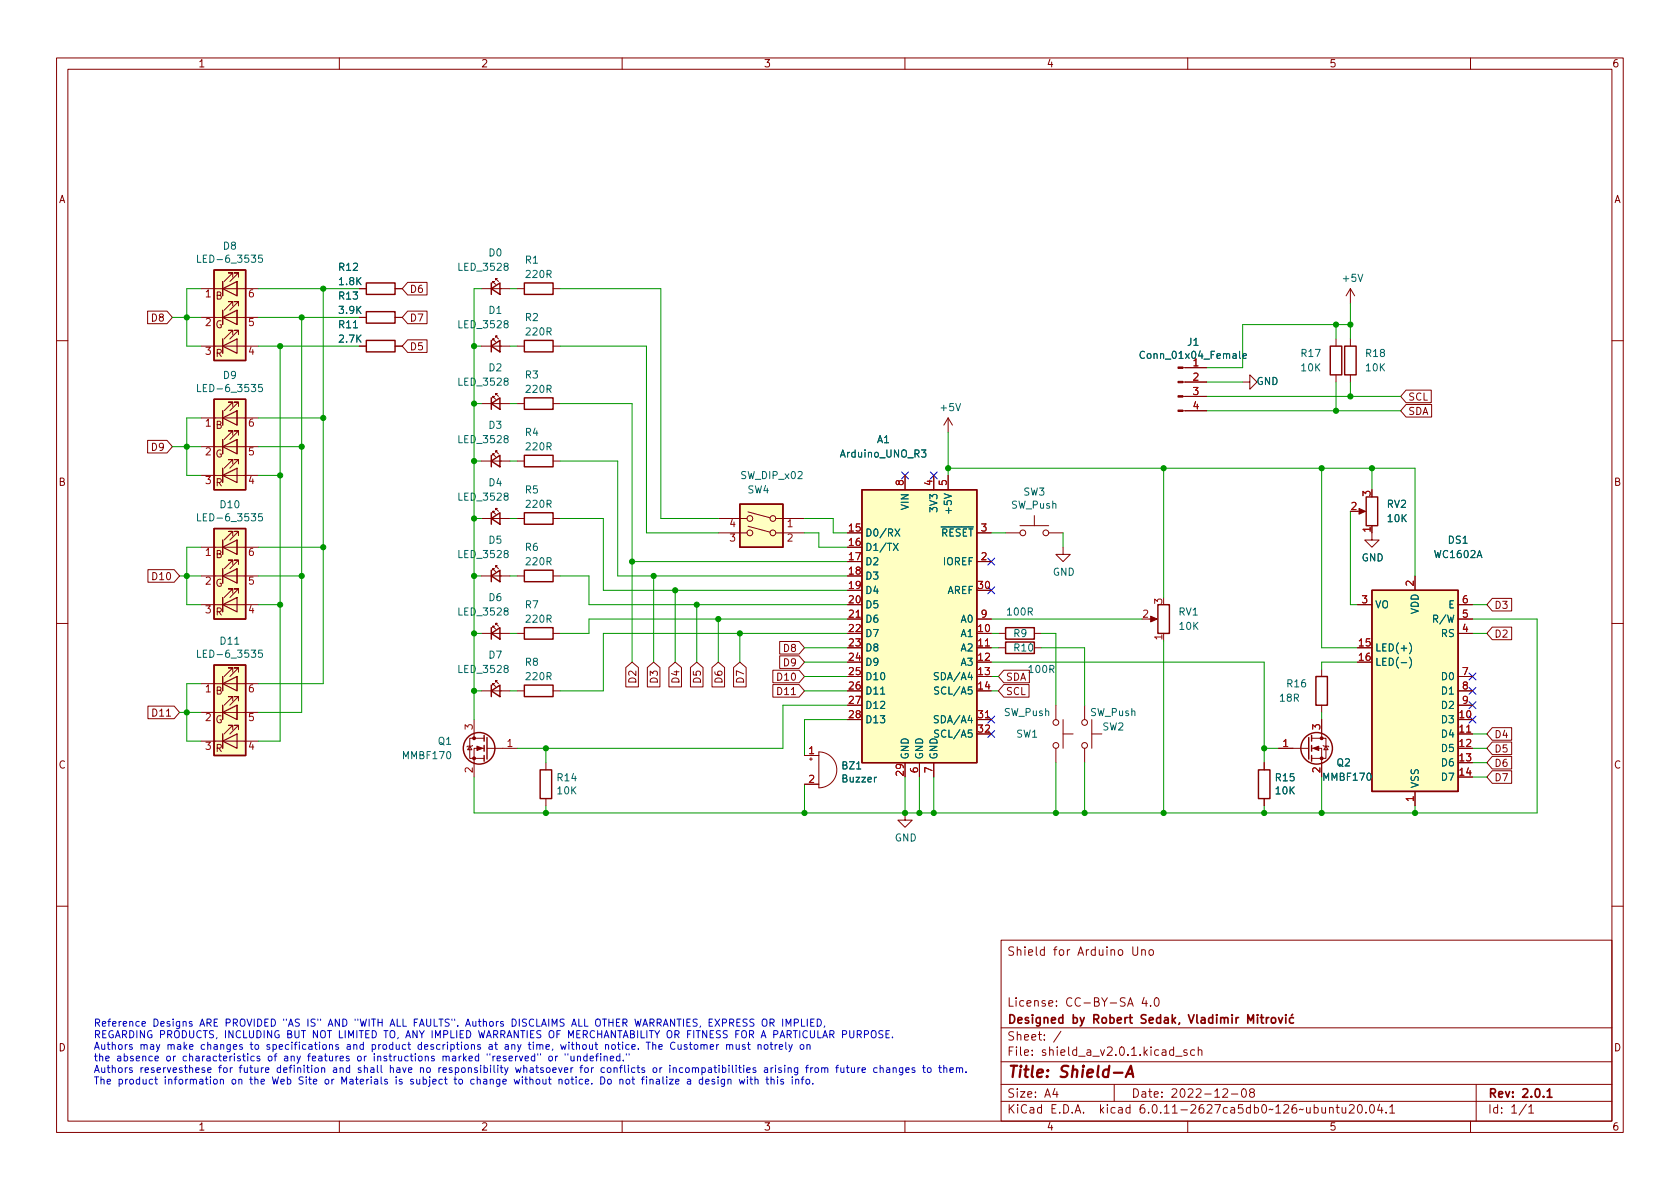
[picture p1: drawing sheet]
<svg xmlns="http://www.w3.org/2000/svg" width="297mm" height="210mm" viewBox="0 0 297 210" stroke-linecap="round" stroke-linejoin="round" font-family="sans-serif">
<g fill="none" stroke="#840000" stroke-width=".18">
<path d="M10 10.2h277v190.1h-277zM12 12.2h273v186.1h-273zM60 10.2v2M110 10.2v2M160 10.2v2M210 10.2v2M260 10.2v2M26.1 55h3.4l1 1.1-1 1.1h-3.4zM35.6 51h10.1M35.6 56.1h10.1M39.4 54.9v2.5M39.4 49.8v2.5"/>
<path d="M39.4 59.9v2.6M41.1 59.2v-.8h-.7h.7l-1.5 1.5M41.1 54.1v-.8h-.7h.7l-1.5 1.6M41.1 49v-.7h-.7h.7l-1.5 1.5M41.9 54.9v2.5zM41.9 54.9h.1M41.9 49.8v2.5zM41.9 49.8h.1M42.2 59.2v-.8h-.8h.8l-1.6 1.5M42.2 54.1v-.8h-.8h.8l-1.6 1.6M42.2 49v-.7h-.8h.8l-1.6 1.5M63.5 51h1.3"/>
<path d="M63.5 56.1h1.3M69.8 51h1.3M69.8 56.1h1.3M72.1 49.9h3.4v2.3h-3.4l-1-1.2zM72.1 55h3.4v2.2h-3.4l-1-1.1zM85.1 51h5.1M87.1 50v-.2h.3h-.3l.5 .5M87.6 49.5v-.2h.3h-.3l.5 .5M87.6 59.7v-.3h.3h-.3l.5 .5M91.4 51h1.3M97.8 51h1.3M236.2 59.9v1.3"/>
<path d="M238.8 51l-.8 1.3M238.8 51v2.6M238.8 59.9v1.3M238.8 51l.7 1.3M10 60.2h2M26.1 77.9h3.4l1 1.1-1 1.1h-3.4zM35.6 61.2h10.1M35.6 79h10.1M35.6 73.9h10.1M39.4 77.7v2.6M39.4 72.6v2.6M41.1 77v-.8h-.7h.7l-1.5 1.5"/>
<path d="M41.1 71.9v-.8h-.7h.7l-1.5 1.5M41.9 77.7v2.6zM41.9 77.7h.1M41.9 72.6v2.6zM41.9 72.6h.1M42.2 77v-.8h-.8h.8l-1.6 1.5M42.2 71.9v-.8h-.8h.8l-1.6 1.5M63.5 61.2h1.3M69.8 61.2h1.3M72.1 60.1h3.4v2.2h-3.4l-1-1.1zM85.1 61.2h5.1M85.1 71.4h5.1"/>
<path d="M87.1 60.2v-.3h.3h-.3l.5 .5M87.1 70.4v-.3h.3h-.3l.5 .5M87.6 69.8v-.2h.3h-.3l.5 .5M91.4 61.2h1.3M91.4 71.4h1.3M97.8 61.2h1.3M97.8 71.4h1.3M167.6 73.9l-.7 1.3M167.6 73.9v2.5M167.6 73.9l.8 1.3M209.1 72.6h4.3M209.1 70.1h4.3"/>
<path d="M209.1 67.6h4.3M209.1 65h4.3M219.7 67.6h1.3v-1.3l1.2 1.3-1.2 1.2v-1.2M236.2 66.3v1.3M238.8 66.3v1.3M248.6 69h4.5v2.2h-4.5l-1-1.1zM248.6 71.5h4.5v2.2h-4.5l-1-1.1zM285 60.2h2M35.6 84.1h10.1M35.6 96.8h10.1M39.4 95.5v2.5M39.4 82.8v2.5"/>
<path d="M41.1 82v-.7h-.7h.7l-1.5 1.5M41.1 99.8v-.7h-.7h.7l-1.5 1.5M41.1 94.7v-.7h-.7h.7l-1.5 1.5M41.9 95.5v2.5zM41.9 95.5h.1M42.2 82v-.7h-.8h.8l-1.6 1.5M42.2 99.8v-.7h-.8h.8l-1.6 1.5M42.2 94.7v-.7h-.8h.8l-1.6 1.5M85.1 81.5h5.1M85.1 91.7h5.1M87.1 80.5v-.2h.3h-.3l.5 .5M87.1 90.7v-.3h.3h-.3l.5 .5"/>
<path d="M87.6 80v-.2h.3h-.3l.5 .5M87.6 90.2v-.3h.3h-.3l.5 .5M91.4 81.5h1.3M91.4 91.7h1.3M97.8 81.5h1.3M97.8 91.7h1.3M127 94.2h5.1M127 91.7h5.1M132.3 93.1l3.8 1M132.3 90.5l3.8 1.1M137.2 94.2h5M137.2 91.7h5"/>
<path d="M149.9 94.2h2.5M149.9 96.8h2.5M149.9 99.3h2.5M160 84.1v2.5M165.1 84.1v2.5M167.6 84.1v2.5M172.7 94.2h2.6M172.7 99.3h2.6M177.8 94.2h2.5M180.3 93h5.1M182.9 91.2v1.8M185.4 94.2h2.6"/>
<path d="M188 96.8v1.2h1.2l-1.2 1.3-1.3-1.3h1.3M240 90.4h1M242.6 93v2.5h1.2l-1.2 1.3-1.3-1.3h1.3M10 110.2h2M26.2 100.7h4.6l.9 1.1-.9 1.2h-4.6zM35.6 101.8h10.1M35.6 106.9h10.1M39.4 100.6v2.5M39.4 119.6v2.6M39.4 105.7v2.5M41.1 104.9v-.8h-.7h.7l-1.5 1.6M41.1 118.9v-.8h-.7h.7l-1.5 1.5"/>
<path d="M41.9 100.6v2.5zM41.9 100.6h.1M41.9 119.6v2.6zM41.9 119.6h.1M42.2 104.9v-.8h-.8h.8l-1.6 1.6M42.2 118.9v-.8h-.8h.8l-1.6 1.5M85.1 101.8h5.1M85.1 112h5.1M87.1 100.8v-.2h.3h-.3l.5 .5M87.1 111v-.3h.3h-.3l.5 .5M87.6 100.3v-.2h.3h-.3l.5 .5M87.6 110.5v-.3h.3h-.3l.5 .5"/>
<path d="M91.4 101.8h1.3M91.4 112h1.3M97.8 101.8h1.3M97.8 112h1.3M110.6 118l1.2-.9 1.1 .9v3.5h-2.3zM114.5 118l1.1-.9 1.1 .9v3.5h-2.2zM118.3 118l1.1-.9 1.1 .9v3.5h-2.2zM122.1 118l1.1-.9 1.1 .9v3.5h-2.2zM125.9 118l1.1-.9 1.1 .9v3.5h-2.2zM129.7 118l1.1-.9 1.1 .9v3.5h-2.2zM136.6 118.5h4.7l.9 1.1-.9 1.1h-4.7zM137.9 116h3.4l.9 1.1-.9 1.1h-3.4z"/>
<path d="M137.9 113.4h3.4l.9 1.1-.9 1.2h-3.4zM149.9 101.8h2.5M149.9 112h2.5M149.9 106.9h2.5M149.9 114.5h2.5M149.9 117.1h2.5M149.9 119.6h2.5M149.9 104.4h2.5M149.9 109.5h2.5M172.7 112h2.6M172.7 114.5h2.6M172.7 117.1h2.6"/>
<path d="M172.7 119.6h2.6M172.7 104.4h2.6M172.7 109.5h2.6M176.5 112h1.3M176.5 114.5h1.3M177.5 118.5h4.5v2.2h-4.5l-1-1.1zM182.9 112h1.2M182.9 114.5h1.2M203.2 109.5h1M205.7 112v1.3M233.7 118.4v1.2M240 106.9h2.6"/>
<path d="M240 114.5h2.6M240 117.1h2.6M250.2 101.8v2.6M257.8 112h2.5M257.8 106.9h2.5M257.8 119.6h2.5M257.8 109.5h2.5M263.8 110.9h3.5v2.2h-3.5l-.9-1.1zM263.8 105.8h3.5v2.2h-3.5l-.9-1.1zM285 110.2h2M26.2 124.9h4.6l.9 1.1-.9 1.1h-4.6zM29.4 126.6h.8"/>
<path d="M35.6 131.1h10.1M35.6 126h10.1M35.6 120.9h10.1M39.4 124.7v2.5M39.4 129.8v2.5M41.1 129v-.7h-.7h.7l-1.5 1.5M41.1 123.9v-.7h-.7h.7l-1.5 1.5M41.9 124.7v2.5zM41.9 124.7h.1M42.2 129v-.7h-.8h.8l-1.6 1.5M42.2 123.9v-.7h-.8h.8l-1.6 1.5M83.1 131.9l.3 .7h-.7z"/>
<path d="M83.6 131.8l-.2 .1h-.7l-.2 .2M83.8 127.2v3.4M85.1 122.2h5.1M85.6 132.3h-1.8v5.1M85.6 130.6h-2.5v3.5h2.5M86.1 132.3h5.3M87.1 121.2v-.3h.3h-.3l.5 .5M87.6 120.6v-.2h.3h-.3l.5 .5M91.4 122.2h1.3M96.5 134.9v1.2M97.8 122.2h1.3M136.6 121.1h4.7l.9 1.1-.9 1.1h-4.7z"/>
<path d="M139.9 122.8h.8M142.2 133.6h2.6M142.2 138.7h2.6M143.1 134.2h.5M143.4 134v.5M144.8 133v6.3M144.8 133a3.2 3.2 0 0 1 3.2 3.1 3.2 3.2 0 0 1-3.2 3.2M149.9 122.2h2.5M149.9 124.7h2.5M149.9 127.2h2.5M160 134.9v2.5M162.6 134.9v2.5"/>
<path d="M165.1 134.9v2.5M172.7 129.8h2.6M172.7 122.2h2.6M172.7 127.2h2.6M177.5 121.1h4.4v2.2h-4.4l-1-1.1zM186.7 124.7v2.5M186.7 132.3v2.6M188 129.8h1.7M188 127.2v5.1M191.8 124.7v2.5M191.8 132.3v2.6M193 129.8h1.8"/>
<path d="M193 127.2v5.1M223.5 134.9v1.2M226.1 132.3h5.3M231.9 132.3h1.8v5.1M231.9 130.6h2.5v3.5h-2.5M233.7 124.7v1.3M233.7 127.2v3.4M233.9 131.8l.2 .1h.7l.1 .2M234.4 131.9l.4 .7h-.7zM250.2 139.9v2.6M257.8 129.8h2.5M257.8 122.2h2.5"/>
<path d="M257.8 124.7h2.5M257.8 127.2h2.5M257.8 132.3h2.5M257.8 134.9h2.5M257.8 137.4h2.5M263.8 128.7h3.5v2.2h-3.5l-.9-1.1zM263.8 133.8h3.5v2.2h-3.5l-.9-1.1zM263.8 131.2h3.5v2.2h-3.5l-.9-1.1zM263.8 136.3h3.5v2.2h-3.5l-.9-1.1zM96.5 141.2v1.3M160 143.8v1.2h1.3l-1.3 1.3-1.3-1.3h1.3M223.5 141.2v1.3"/>
<path d="M10 160.2h2M177 166.3h108v32h-108zM184.6 168l-.4-.1-.3 .3v.4l.2 .3h.5M184.6 167.4v1.5M186.8 177.8v.1M186.8 177v.1M199.4 177.9l.5-1.5 .5 1.5M199.5 177.5h.7M285 160.2h2M60 198.3v2M110 198.3v2M160 198.3v2"/>
<path d="M177 194.8h108M177 191.8h108M177 187.8h108M177 181.8h108M182.5 186.5v.1M182.5 185.7v.1M184.6 183.8v.1M184.6 183v.1M187.6 182.4l-1.3 1.9M197 191.8v3M209.9 185.7l-.4-.1-.2 .2 .1 .3 .5 .1v.4h-.6M210 198.3v2"/>
<path d="M211.2 185.7l-.4-.1-.3 .3v.4l.1 .3h.6M211.9 185.8l.2-.2 .3 .1 .1 .9M211.9 185.1v1.5M217.7 193.5h1.2M219.7 192.6l.2-.1a.81 .81 0 0 1 .5 .7 .81 .81 0 0 1-.3 .8h-.1a.81 .81 0 0 1-.6-.6 .81 .81 0 0 1 .3-.8zM221.2 193.2l-.3-.3 .1-.2 .2-.2 .4 .1 .2 .2-.1 .2-.6 .2-.2 .3 .1 .4 .2 .1h.4l.2-.3-.1-.4-.2-.1M238.6 195.5l.5-.2 .3 .2v.3l-.9 1h.9M240.2 195.4l.2-.1a.81 .81 0 0 1 .5 .7 .81 .81 0 0 1-.3 .8h-.1a.81 .81 0 0 1-.6-.6 .81 .81 0 0 1 .3-.8zM241.5 196.7v.1M242.4 195.4l.1-.1a.81 .81 0 0 1 .6 .7 .81 .81 0 0 1-.3 .8h-.2a.81 .81 0 0 1-.5-.6 .81 .81 0 0 1 .3-.8zM243.9 195.3l-.3 1h.9M244.3 195.8v1"/>
<path d="M245.1 196.7v.1M245.7 195.8l.4-.5v1.5M245.7 196.8h.9M260 198.3v2M261 191.8v6.5M270.3 195.8l.4-.5v1.5M270.3 196.8h.9"/>
<circle cx="132.6" cy="94.2" r=".51"/>
<circle cx="132.6" cy="91.7" r=".51"/>
<circle cx="136.7" cy="91.7" r=".51"/>
<circle cx="136.7" cy="94.2" r=".51"/>
<circle cx="180.8" cy="94.2" r=".51"/>
<circle cx="184.9" cy="94.2" r=".51"/>
<circle cx="186.7" cy="127.8" r=".51"/>
<circle cx="186.7" cy="131.8" r=".51"/>
<circle cx="191.8" cy="127.8" r=".51"/>
<circle cx="191.8" cy="131.8" r=".51"/>
</g>
<g fill="none" stroke="#840000" stroke-width=".3">
<path d="M210.1 179.4l.5 1.5 .5-1.5M222.3 179.4v.2M222.3 179.9v1M222.8 179.9h.6M223.1 179.4v1.3l.3 .2M223.9 179.9v1M224.3 179.9l-.2 .1-.2 .2M226.1 179.9l.3 1 .4-1M227.3 179.4v.2M227.3 179.9v1M228.6 179.4l-.3 .2M220.6 180.9v-1.5l.5 1.1 .5-1.1v1.5"/>
<path d="M224.9 180l.4-.1 .3 .3v.4l-.3 .3h-.4l-.1-.3v-.4zM228.7 180l-.4-.1-.3 .3v.4l.1 .3h.6M273.6 194h.8"/>
</g>
<path d="M199 190.5l1-2 .4 2M199.3 189.9h1" fill="none" stroke="#840000" stroke-width=".4"/>
<g fill="none" stroke="#840000" stroke-width=".25">
<path d="M37.8 47.7h5.6v16h-5.6zM64.8 55.1h5v2h-5zM64.8 50h5v2.1h-5zM86.9 51l1.5-1v2.1zM86.9 50v2.1M92.7 50h5.1v2.1h-5.1zM37.8 70.6h5.6v16h-5.6zM64.8 60.2h5v2h-5zM86.9 61.2l1.5-1v2zM86.9 71.4l1.5-1v2zM86.9 60.2v2M86.9 70.4v2"/>
<path d="M92.7 60.2h5.1v2h-5.1zM92.7 70.4h5.1v2h-5.1zM235.2 61.2h2v5.1h-2zM237.7 61.2h2.1v5.1h-2.1zM37.8 93.5h5.6v16h-5.6zM86.9 81.5l1.5-1v2zM86.9 91.7l1.5-1v2zM86.9 80.5v2M86.9 90.7v2M92.7 80.5h5.1v2h-5.1zM92.7 90.7h5.1v2h-5.1zM130.8 89.1h7.6v7.7h-7.6z"/>
<path d="M152.4 86.6h20.3v48.3h-20.3zM241.6 87.9h2v5.1h-2zM37.8 117.6h5.6v16h-5.6zM86.9 101.8l1.5-1v2.1zM86.9 112l1.5-1v2zM86.9 100.8v2.1M86.9 111v2M92.7 100.8h5.1v2.1h-5.1zM92.7 111h5.1v2h-5.1zM177.8 111h5.1v2h-5.1zM177.8 113.5h5.1v2.1h-5.1zM204.7 106.9h2.1v5.1h-2.1z"/>
<path d="M232.7 119.6h2v5.1h-2zM242.6 104.4h15.2v35.5h-15.2zM85.6 130v1.1M85.6 131.8v1M85.6 133.6v1M86.1 130.4v3.8M86.9 122.2l1.5-1v2zM86.9 121.2v2M92.7 121.2h5.1v2h-5.1zM95.5 136.1h2v5.1h-2zM222.5 136.1h2v5.1h-2zM231.4 130.4v3.8"/>
<path d="M231.9 130v1.1M231.9 131.8v1M231.9 133.6v1"/>
<circle cx="84.7" cy="132.3" r="2.79"/>
<circle cx="232.8" cy="132.3" r="2.79"/>
</g>
<g fill="none" stroke="#006464" stroke-width=".18">
<path d="M44.4 45.1h.8l-.4 .5 .3 .1v.6l-.1 .1-.6-.1M46.4 45.1h-.6l-.1 .6 .2-.1 .4 .1 .1 .1v.5l-.2 .1-.5-.1M62.5 58h.7M89.4 47.1l-.3-.3 .1-.1 .2-.2 .3 .1 .1 .2v.2l-.6 .1-.1 .2 .1 .4 .2 .1h.2l.2-.2v-.3l-.2-.2M89.4 57.2l-.3-.2 .1-.2 .2-.1 .3 .1 .1 .1v.2l-.6 .2-.1 .2 .1 .4 .2 .1h.2l.2-.3v-.2l-.2-.3M240.1 48.5l.4 1.3 .5-1.3M44.4 68h.8l-.4 .5 .3 .1v.5l-.1 .2-.6-.2M46.4 68h-.6l-.1 .6 .2-.1h.4l.1 .2v.4l-.2 .2-.5-.2M89.4 77.6l-.3-.3 .1-.2 .2-.1 .3 .1 .1 .2v.1l-.6 .2-.1 .2 .1 .4 .2 .1h.2l.2-.2v-.3l-.2-.2M89.4 67.4l-.3-.2 .1-.2 .2-.1h.3l.1 .2v.2l-.6 .2-.1 .1 .1 .4 .2 .1h.2l.2-.2v-.3l-.2-.2M162.9 79.6h.8l-.4 .4 .3 .2v.5l-.1 .1-.6-.1M169 71.4l.4 1.2 .4-1.2"/>
<path d="M219.2 62.1v1.1l.1 .2M219.8 63l.6-.2-.1-.2-.3-.1-.2 .2v.6h.5M44.4 90.8h.8l-.4 .5 .3 .1v.6l-.1 .1-.6-.1M46.4 90.8h-.6l-.1 .6 .2-.1 .4 .1 .1 .2v.4l-.2 .1-.5-.1M89.4 97.9l-.3-.3 .1-.1 .2-.2 .3 .1 .1 .2v.2l-.6 .1-.1 .2 .1 .4 .2 .1h.2l.2-.2v-.3l-.2-.2M89.4 87.7l-.3-.2 .1-.2 .2-.1h.3l.1 .2v.2l-.6 .2-.1 .2 .1 .3 .2 .2h.2l.2-.3v-.2l-.2-.3M157.9 96.1l.9 1.2M158.2 93.5l.9 1.3M158.8 96.1l-.9 1.2M159.1 93.5l-.9 1.3M166.4 93.2h5.7M166.9 87.3l1.3 .4-1.3 .5"/>
<path d="M41.5 113.9h.7M44.4 115h.8l-.4 .5 .3 .1v.5l-.1 .1-.6-.1M46.4 115h-.6l-.1 .6 .2-.1h.4l.1 .2v.4l-.2 .1-.5-.1M89.4 108l-.3-.2 .1-.2 .2-.1 .3 .1 .1 .1v.2l-.6 .2-.1 .2 .1 .4 .2 .1h.2l.2-.3v-.2l-.2-.3M89.4 118.2l-.3-.2 .1-.2 .2-.1h.3l.1 .2v.2l-.6 .2-.1 .1 .1 .4 .2 .1h.2l.2-.2v-.3l-.2-.2M171.5 118.9l-.3 .9h.8M171.8 119.4v.8M249.2 113.7a1.46 1.46 0 0 1 0 1.9M249.2 116.2a1.46 1.46 0 0 1 0 1.9M79.1 133l.2-.1a.68 .68 0 0 1 .4 .6 .68 .68 0 0 1-.4 .7l-.2-.1-.1-.4zM151.5 136h.7M155 137.4l-.4 .3"/>
<path d="M155.7 122.7h.7M171.5 126.5l-.3 .9h.8M171.8 127v.8M171.8 121.5h-.6v.6l.1-.1h.5l.1 .2-.1 .4-.1 .1-.5-.1M171.8 129.1h-.6v.6l.1-.1h.5l.1 .2-.1 .4-.1 .2-.5-.2M241.8 136.8l.2-.1a.68 .68 0 0 1 .4 .6 .68 .68 0 0 1-.4 .7l-.2-.1-.1-.4z"/>
</g>
<g fill="#ffffc2" stroke="#ffffc2" stroke-width=".18">
<path d="M130.8 89.1h7.6v7.7h-7.6z"/>
<path d="M37.8 70.6h5.6v16h-5.6z"/>
<path d="M37.8 93.5h5.6v16h-5.6z"/>
<path d="M152.4 86.6h20.3v48.3h-20.3z"/>
<path d="M37.8 117.6h5.6v16h-5.6z"/>
<path d="M242.6 104.4h15.2v35.5h-15.2z"/>
<path d="M37.8 47.7h5.6v16h-5.6z"/>
</g>
<g fill="none" stroke="#a90000" stroke-width=".18">
<path d="M36.5 51.6l.3-.4v1.3M36.5 56.4l.5-.1 .2 .4-.8 .9h.8M44.7 51.2l-.4 .1a.85 .85 0 0 0 0 1.2l.5-.1v-.4l-.2-.3-.4 .1-.1 .2M44.8 56.3h-.7v.6l.2-.1 .4 .1 .1 .1v.5l-.2 .1-.5-.1M36.4 61.4h.8l-.4 .5 .3 .1v.6l-.1 .1-.6-.1M36.5 74.5l.3-.4v1.3M36.5 79.3l.5-.1 .2 .3-.8 1h.8M44.4 61.3l-.3 .9h.8M44.7 74.1l-.4 .1a.85 .85 0 0 0 0 1.2l.5-.1v-.5l-.2-.2h-.4l-.1 .2M44.8 79.2h-.7v.6l.2-.1h.4l.1 .2v.4l-.2 .2-.5-.2M36.4 84.3h.8l-.4 .4 .3 .2v.5l-.1 .1-.6-.1M36.5 97.3l.3-.3v1.2"/>
<path d="M44.4 84.2l-.3 .9h.8M44.7 97h-.4a.85 .85 0 0 0 0 1.2l.5-.1v-.4l-.2-.3-.4 .1-.1 .2M129.1 94.4h.8l-.4 .5 .3 .1v.6l-.1 .1-.6-.1M129.5 91.8l-.3 .9h.8M139.3 92.2l.4-.3v1.3M139.3 94.5l.5-.1 .3 .4-.8 .9h.8M36.4 107.1h.8l-.4 .5 .3 .1v.6l-.1 .1-.6-.1M36.5 102.2l.5-.2 .2 .4-.8 .9h.8M44.4 107.1l-.3 .9h.8M44.8 102h-.7v.6l.2-.1 .4 .1 .1 .2v.4l-.2 .1-.5-.1M151.4 109.2h.7M174.2 114.2h.8"/>
<path d="M36.4 131.3h.8l-.4 .4 .3 .2v.5l-.1 .1-.6-.1M36.5 121.5l.3-.4v1.3M36.5 126.3l.5-.1 .2 .3-.8 .9h.8M44.4 131.2l-.3 .9h.8M44.7 121.1l-.4 .1a.85 .85 0 0 0 0 1.2l.5-.2v-.4l-.2-.2h-.4l-.1 .2M44.8 126.2h-.7v.6l.2-.1h.4l.1 .2v.4l-.2 .1-.5-.1M174.2 126.9h.8M259.3 129.5h.7"/>
</g>
<g fill="none" stroke="#840000" stroke-width=".2">
<path d="M39.4 56.1l2.5-1.2v2.5zM39.4 51l2.5-1.2v2.5zM39.4 49.8v2.5M39.4 54.9v2.5M39.4 59.9v2.6M39.4 79l2.5-1.3v2.6zM39.4 73.9l2.5-1.3v2.6zM39.4 61.2l2.5-1.3v2.6zM39.4 72.6v2.6M39.4 77.7v2.6M39.4 84.1l2.5-1.3v2.5zM39.4 96.8l2.5-1.3v2.5z"/>
<path d="M39.4 82.8v2.5M39.4 95.5v2.5M39.4 106.9l2.5-1.2v2.5zM39.4 101.8l2.5-1.2v2.5zM39.4 100.6v2.5M39.4 105.7v2.5M39.4 119.6v2.6M39.4 131.1l2.5-1.3v2.5zM39.4 126l2.5-1.3v2.5zM39.4 120.9l2.5-1.3v2.6zM39.4 124.7v2.5M39.4 129.8v2.5"/>
</g>
<g fill="#840000" stroke="#840000" stroke-width=".18">
<path d="M203.5 109l1.1 .5-1.1 .5z"/>
<path d="M208.3 72.5h.8v.3h-.8z"/>
<path d="M208.3 70h.8v.2h-.8z"/>
<path d="M208.3 67.4h.8v.3h-.8z"/>
<path d="M208.3 64.9h.8v.2h-.8z"/>
<path d="M240.3 89.9l1.1 .5-1.1 .5z"/>
<path d="M232.2 132.3l1-.4v.8z"/>
<path d="M84.3 131.9l1 .4-1 .4z"/>
<circle cx="233.7" cy="134.1" r=".25"/>
<circle cx="233.7" cy="130.6" r=".25"/>
<circle cx="83.8" cy="134.1" r=".25"/>
<circle cx="83.8" cy="130.6" r=".25"/>
</g>
<g fill="none" stroke="#0000c2" stroke-width=".18">
<path d="M23.4 184.8l-.3-.1-.2 .2v.2l.5 .1v.3h-.5M23.4 188.9l-.3-.1-.2 .2v.2l.5 .1v.3h-.5M25.1 181.1l.6-.2v-.2l-.4-.1-.2 .2 .1 .6h.5M27.4 190.9h.4M27.4 187.2l.6-.1v-.3h-.4l-.2 .1 .1 .6h.5M27.5 190.4v1.1l.3 .2M33.9 180.7l-.3-.1-.1 .2v.2l.4 .1v.3h-.4M36.7 189.2l.6-.1v-.2l-.4-.1-.2 .2 .1 .6h.5M37.9 190.9h.3l.2 .2v.4l-.2 .2-.3-.1-.1-.1zM39 191l.1-.1h.3l.1 .8M39 190.9v.8M44.9 186.8h-.3l-.3 .2 .2 .5h.4"/>
<path d="M45.9 186.8h-.3l-.2 .1 .1 .2 .4 .1v.3h-.5M54.4 186.8h.5M56.9 188.9l.1-.1 .3 .1 .1 .8M57.6 190.9h.3l.2 .2v.4l-.2 .2-.3-.1-.1-.1zM58 181.5l.4-1.3 .5 1.3M58.1 181.1h.6M59.8 184.8l-.3-.1-.2 .2 .1 .2 .4 .1v.3h-.5M60.4 191.7v-1.3l.5 .9 .4-.9v1.3M61.9 185l-.4 .1-.2 .2 .2 .3 .4-.1M63.3 186.8h.3l.3 .2v.4l-.3 .2-.3-.1-.1-.1zM63.8 188.9l-.3-.1-.2 .2 .1 .2 .4 .1v.3h-.5M65.8 184.8l.4-.1 .2 .3-.1 .5h-.5"/>
<path d="M65.8 184.7v1.3M66.2 186.8v.8M69 181.5l.4-1.3 .4 1.3M69 188.9l.2-.1 .3 .1 .1 .8M69 188.4v1.3M69.1 181.1h.6M70 190.4v.1M70 190.9v.8M71.1 190.9h-.3l-.2 .1 .1 .2 .4 .1v.3h-.5M73.1 190.9h-.3l-.2 .1v.2l.5 .1v.3h-.5M74.3 188.9l.2-.1 .3 .1 .1 .8M74.3 188.8v.9"/>
<path d="M74.5 184.8l-.3-.1-.3 .3 .1 .5h.5M76.8 186.8h-.3l-.2 .1v.2l.5 .1v.3h-.5M78 188.8l-.4 .2M78.3 186.9l.2-.1h.3l.1 .8M78.3 186.8v.8M80.3 190.9h.5M80.4 190.4v1.1l.4 .2M81.2 191l.2-.1 .3 .1 .1 .5-.1 .1-.3 .1-.2-.1zM82.3 181.5l.4-1.3 .5 1.3M82.4 181.1h.6M83.8 190.9h-.3l-.3 .2 .2 .5h.4M84.6 182.2l.3 1.3 .3-.9 .2 .9 .3-1.3"/>
<path d="M84.9 184.8l-.3-.1-.2 .2 .1 .2 .4 .1v.3h-.5M86.1 186.3v.3M86.5 184.8h.5v.8M86.6 186.3v.3M87 185l-.4 .1-.2 .2 .2 .3 .4-.1M89.2 188.8l.3 .9M89.3 184.8h.5l.1 .8M89.8 188.8l-.4 1.2-.2 .1M89.9 185l-.4 .1-.2 .2 .2 .3 .4-.1M90.5 180.2a.64 .64 0 0 1 .8 .6 .64 .64 0 0 1-.8 .7zM90.9 190.9l.3 .8 .2-.6 .2 .6 .3-.8M91.2 188.8l.2 .9 .2-.7 .3 .7 .2-.9"/>
<path d="M94.3 184.3v.1M97.1 186.8h.3l.3 .2v.4l-.3 .2-.3-.1-.1-.1zM98.8 191l.2-.1h.3l.1 .8M98.8 190.9v.8M99.1 184.7l.3 .9 .2-.6 .3 .6 .2-.9M100 190.9h.3l.3 .2v.4l-.3 .2-.3-.1-.1-.1zM101.1 181.5l.4-1.3 .4 1.3M102.5 188.8h.5M103 188.4l-.3 .2v1.1M103.5 188.9l.3-.1 .2 .2v.4l-.2 .3-.3-.1-.1-.2zM106.2 190.4a.64 .64 0 0 1 .7 .7 .64 .64 0 0 1-.7 .6zM106.9 188.9l-.4-.1-.2 .2 .1 .6h.5"/>
<path d="M107.1 184.8l.1-.1 .3 .1 .1 .8M107.1 184.7v.9M107.5 190.9h.3l.3 .2v.4l-.3 .2-.3-.1-.1-.1zM108.3 184.8l.3-.1 .2 .3v.3l-.2 .3-.3-.1-.2-.2zM110.8 190.9h.3l.3 .2v.4l-.3 .2-.3-.1-.1-.1zM114.3 184.3h.7M114.6 184.3v1.3M114.9 191l.2-.1h.3l.1 .8M114.9 190.9v.8M115.4 184.8l.2-.1 .3 .1v.8M115.4 184.3v1.3M115.6 188.9l.3-.1 .2 .2v.4l-.2 .3-.3-.1-.1-.2z"/>
<path d="M119 188.9l.2-.1 .3 .1 .1 .8M119.9 184.7v.8l.3 .1 .2-.2M121.6 190.9h.5v.8M122.1 191.2h-.4l-.2 .2 .2 .3 .4-.1M128.5 184.8l.1-.1 .4 .1v.8M129 184.9l.2-.2 .3 .1 .1 .8M132.2 190.9v.8M132.6 190.9h.5M132.8 190.4v1.1l.3 .2M133.6 188.9l-.3-.1-.2 .2 .1 .2 .4 .1v.3h-.5M135.2 188.9h.5v.8M135.2 184.8l.3-.1 .3 .3v.3l-.3 .3-.3-.1-.1-.2z"/>
<path d="M135.7 189.1l-.4 .1-.2 .2 .2 .3 .4-.1M136.3 188.8v.9M136.7 188.8l-.4 .2M137.5 190.9v.8M141.7 190.9h.4M142.1 190.4l-.3 .2v1.1M142.4 188.8h.5M142.6 190.9h.3l.3 .2v.4l-.3 .2-.3-.1-.1-.1zM142.7 184.8l.2-.1 .3 .1v.8M142.7 184.7v.9M142.9 188.4l-.3 .2v1.1M143.3 188.8v.9"/>
<path d="M143.7 188.8l-.4 .2M143.7 191.6v.1M144.2 188.9l.3-.1 .2 .2v.4l-.2 .3-.3-.1-.1-.2zM148.7 188.8v.8l.3 .1 .2-.2M149.2 188.8v.9M155.6 188.9l.2-.1 .3 .1 .1 .8M155.6 188.4v1.3M164.1 188.9l.3-.1 .2 .2v.4l-.2 .3-.3-.1-.1-.2zM168 189.2l.6-.1-.1-.2-.4-.1-.1 .2v.6h.5"/>
</g>
<g fill="none" stroke="#009600" stroke-width=".18">
<path d="M30.5 56.1h5.1M35.6 51h-2.6v10.2h2.6M45.7 56.1h17.8M45.7 51h17.8M53.3 56.1v69.9h-7.6M57.1 51v69.9h-11.4M85.1 51h-1.3v76.2M90.2 51h1.2M99.1 51h17.7v40.7h10.2M236.2 57.4v2.5M238.8 57.4h-19.1v7.6h-6.3M238.8 53.6v6.3"/>
<path d="M30.5 79h5.1M35.6 73.9h-2.6v10.2h2.6M45.7 61.2h17.8M45.7 73.9h11.4M45.7 79h7.6M49.5 61.2v69.9h-3.8M83.8 61.2h1.3M83.8 71.4h1.3M90.2 61.2h1.2M90.2 71.4h1.2M99.1 71.4h12.7v45.7M99.1 61.2h15.2v33h12.7"/>
<path d="M167.6 76.4v7.7M213.4 70.1h34.2M213.4 72.6h34.2M213.4 67.6h6.3M236.2 67.6v5M238.8 67.6v2.5M35.6 96.8h-2.6v10.1h2.6M45.7 96.8h11.4M45.7 84.1h3.8M83.8 81.5h1.3M83.8 91.7h1.3M90.2 81.5h1.2"/>
<path d="M90.2 91.7h1.2M99.1 91.7h7.6v12.7h43.2M99.1 81.5h10.1v20.3h40.7M111.8 99.3h38.1M142.2 94.2h2.6v2.6h5.1M142.2 91.7h5.1v2.5h2.6M167.6 82.8h82.6v19M175.3 94.2h2.5M188 94.2v2.6M205.7 82.8v22.9M233.7 82.8v31.7h6.3M238.8 90.4v16.5h1.2"/>
<path d="M242.6 82.8v3.8M31.7 101.8h3.9M45.7 101.8h7.6M45.7 106.9h3.8M83.8 101.8h1.3M83.8 112h1.3M90.2 101.8h1.2M90.2 112h1.2M99.1 101.8h5v5.1h45.8M115.6 101.8v15.3M119.4 104.4v12.7M123.2 106.9v10.2"/>
<path d="M127 109.5v7.6M130.8 112v5.1M142.2 114.5h7.7M142.2 117.1h7.7M142.2 119.6h7.7M149.9 112h-43.2v10.2h-7.6M149.9 109.5h-45.8v2.5h-5M175.3 112h1.2M175.3 109.5h26.6M175.3 114.5h1.2M175.3 117.1h48.2v17.8M175.3 119.6h1.2"/>
<path d="M184.1 112h2.6v12.7M184.1 114.5h7.7v10.2M205.7 113.3v30.5M240 117.1h-6.3v1.3M260.3 109.5h11.5v34.3h-188v-6.4M260.3 112h2.6M260.3 106.9h2.6M31.7 126h3.9M35.6 120.9h-2.6v10.2h2.6M83.8 122.2h1.3M90.2 122.2h1.2M96.5 132.3v2.6"/>
<path d="M142.2 122.2h7.7M142.2 138.7v5.1M149.9 124.7h-11.5v7.6h-47M149.9 127.2h-7.7v6.4M160 137.4v6.4M162.6 137.4v6.4M165.1 137.4v6.4M175.3 122.2h1.2M186.7 134.9v8.9M191.8 134.9v8.9M223.5 132.3h2.6M233.7 126v1.2"/>
<path d="M233.7 137.4v6.4M260.3 132.3h2.6M260.3 137.4h2.6M260.3 134.9h2.6M260.3 129.8h2.6M96.5 142.5v1.3M223.5 142.5v1.3M250.2 142.5v1.3"/>
</g>
<g fill="none" stroke="#000084" stroke-width=".18">
<path d="M159.4 83.5l1.2 1.2M160.6 83.5l-1.2 1.2M164.5 83.5l1.2 1.2M165.7 83.5l-1.2 1.2M174.7 98.7l1.2 1.2M175.9 98.7l-1.2 1.2M174.7 103.8l1.2 1.2M175.9 103.8l-1.2 1.2M259.7 119l1.3 1.2M261 119l-1.3 1.2M174.7 129.2l1.2 1.2M174.7 126.6l1.2 1.3"/>
<path d="M175.9 129.2l-1.2 1.2M175.9 126.6l-1.2 1.3M259.7 126.6l1.3 1.3M259.7 124.1l1.3 1.2M259.7 121.6l1.3 1.2M261 126.6l-1.3 1.3M261 124.1l-1.3 1.2M261 121.6l-1.3 1.2"/>
</g>
<g fill="#009600" stroke="#009600" stroke-width=".18">
<circle cx="205.7" cy="143.8" r=".46"/>
<circle cx="191.8" cy="143.8" r=".46"/>
<circle cx="186.7" cy="143.8" r=".46"/>
<circle cx="223.5" cy="143.8" r=".46"/>
<circle cx="233.7" cy="143.8" r=".46"/>
<circle cx="250.2" cy="143.8" r=".46"/>
<circle cx="223.5" cy="132.3" r=".46"/>
<circle cx="167.6" cy="82.8" r=".46"/>
<circle cx="238.8" cy="70.1" r=".46"/>
<circle cx="236.2" cy="72.6" r=".46"/>
<circle cx="238.8" cy="57.4" r=".46"/>
<circle cx="242.6" cy="82.8" r=".46"/>
<circle cx="236.2" cy="57.4" r=".46"/>
<circle cx="233.7" cy="82.8" r=".46"/>
<circle cx="205.7" cy="82.8" r=".46"/>
<circle cx="162.6" cy="143.8" r=".46"/>
<circle cx="165.1" cy="143.8" r=".46"/>
<circle cx="160" cy="143.8" r=".46"/>
<circle cx="142.2" cy="143.8" r=".46"/>
<circle cx="130.8" cy="112" r=".46"/>
<circle cx="53.3" cy="79" r=".46"/>
<circle cx="57.1" cy="96.8" r=".46"/>
<circle cx="83.8" cy="91.7" r=".46"/>
<circle cx="83.8" cy="81.5" r=".46"/>
<circle cx="57.1" cy="51" r=".46"/>
<circle cx="127" cy="109.5" r=".46"/>
<circle cx="119.4" cy="104.4" r=".46"/>
<circle cx="115.6" cy="101.8" r=".46"/>
<circle cx="123.2" cy="106.9" r=".46"/>
<circle cx="53.3" cy="101.8" r=".46"/>
<circle cx="49.5" cy="84.1" r=".46"/>
<circle cx="49.5" cy="106.9" r=".46"/>
<circle cx="33" cy="101.8" r=".46"/>
<circle cx="83.8" cy="122.2" r=".46"/>
<circle cx="33" cy="126" r=".46"/>
<circle cx="83.8" cy="71.4" r=".46"/>
<circle cx="111.8" cy="99.3" r=".46"/>
<circle cx="83.8" cy="61.2" r=".46"/>
<circle cx="53.3" cy="56.1" r=".46"/>
<circle cx="49.5" cy="61.2" r=".46"/>
<circle cx="57.1" cy="73.9" r=".46"/>
<circle cx="33" cy="56.1" r=".46"/>
<circle cx="33" cy="79" r=".46"/>
<circle cx="83.8" cy="112" r=".46"/>
<circle cx="96.5" cy="132.3" r=".46"/>
<circle cx="96.5" cy="143.8" r=".46"/>
<circle cx="83.8" cy="101.8" r=".46"/>
</g>
<g font-size="2.8" fill="#840000">
<text x="178" y="191.2">Title:</text>
<text x="187.3" y="191.2">Shield-A</text>
</g>
<g font-size="2.1" fill="#840000">
<text x="178" y="169.5">Shield</text>
<text x="186.2" y="169.5">for</text>
<text x="190.7" y="169.5">Arduino</text>
<text x="200.3" y="169.5">Uno</text>
<text x="178" y="178.5">License:</text>
<text x="188.4" y="178.5">CC-BY-SA</text>
<text x="201.9" y="178.5">4.0</text>
<text x="178" y="184.5">Sheet:</text>
<text x="178" y="181.5">Designed</text>
<text x="189.5" y="181.5">by</text>
<text x="193.5" y="181.5">Robert</text>
<text x="202.2" y="181.5">Sedak,</text>
<text x="211" y="181.5">Vladimir</text>
<text x="178" y="187.2">File:</text>
<text x="184.4" y="187.2">shield_a_v2.0.1.kicad_sch</text>
<text x="178" y="197.4">KiCad</text>
<text x="178" y="194.6">Size:</text>
<text x="184.7" y="194.6">A4</text>
<text x="185.7" y="197.4">E.D.A.</text>
<text x="194.6" y="197.4">kicad</text>
<text x="200" y="194.6">Date:</text>
<text x="201.8" y="197.4">6.0.11-2627ca5db0~126~ubuntu20.04.1</text>
<text x="207" y="194.6">2022-12-08</text>
<text x="263" y="194.6">Rev:</text>
<text x="263" y="197.4">Id:</text>
<text x="267.1" y="197.4">1/1</text>
<text x="269.1" y="194.6">2.0.1</text>
</g>
<g font-size="1.8" fill="#840000">
<text x="35" y="12.3">1</text>
<text x="85" y="12.3">2</text>
<text x="135" y="12.3">3</text>
<text x="185" y="12.3">4</text>
<text x="235" y="12.3">5</text>
<text x="285" y="12.3">6</text>
<text x="10.4" y="36.3">A</text>
<text x="285.4" y="36.3">A</text>
<text x="38" y="53.3">B</text>
<text x="72.4" y="52.2">D6</text>
<text x="26.6" y="57.2">D8</text>
<text x="38" y="58.4">G</text>
<text x="72.4" y="57.2">D7</text>
<text x="38" y="63.5">R</text>
<text x="72.4" y="62.3">D5</text>
<text x="248.9" y="71.2">SCL</text>
<text x="38" y="76.2">B</text>
<text x="248.9" y="73.8">SDA</text>
<text x="26.6" y="80.1">D9</text>
<text x="38" y="81.3">G</text>
<text x="10.3" y="86.3">B</text>
<text x="38" y="86.4">R</text>
<text x="285.3" y="86.3">B</text>
<text x="38" y="99.1">B</text>
<text x="26.6" y="103">D10</text>
<text x="38" y="104.1">G</text>
<text x="38" y="109.2">R</text>
<text x="264.2" y="113.1">D2</text>
<text x="264.2" y="108">D3</text>
<text x="138.3" y="118.2">D9</text>
<text x="138.3" y="115.7">D8</text>
<text x="38" y="123.2">B</text>
<text x="112.9" y="121" transform="rotate(-90 112.9 121)">D2</text>
<text x="116.7" y="121" transform="rotate(-90 116.7 121)">D3</text>
<text x="120.5" y="121" transform="rotate(-90 120.5 121)">D4</text>
<text x="124.3" y="121" transform="rotate(-90 124.3 121)">D5</text>
<text x="128.1" y="121" transform="rotate(-90 128.1 121)">D6</text>
<text x="131.9" y="121" transform="rotate(-90 131.9 121)">D7</text>
<text x="137.1" y="120.7">D10</text>
<text x="137.1" y="123.3">D11</text>
<text x="177.8" y="120.7">SDA</text>
<text x="177.8" y="123.3">SCL</text>
<text x="26.6" y="127.1">D11</text>
<text x="38" y="128.3">G</text>
<text x="264.2" y="130.9">D4</text>
<text x="10.3" y="136.3">C</text>
<text x="38" y="133.4">R</text>
<text x="264.2" y="136">D6</text>
<text x="264.2" y="133.4">D5</text>
<text x="285.3" y="136.3">C</text>
<text x="264.2" y="138.5">D7</text>
<text x="10.3" y="186.3">D</text>
<text x="285.3" y="186.3">D</text>
<text x="35" y="200.3">1</text>
<text x="85" y="200.3">2</text>
<text x="135" y="200.3">3</text>
<text x="185" y="200.3">4</text>
<text x="235" y="200.3">5</text>
<text x="285" y="200.3">6</text>
</g>
<g font-size="1.8" fill="#006464">
<text x="34.5" y="46.8">LED-6_3535</text>
<text x="39.3" y="44.5">D8</text>
<text x="86.3" y="45.7">D0</text>
<text x="92.7" y="47">R1</text>
<text x="59.7" y="53.3">R13</text>
<text x="59.7" y="48.3">R12</text>
<text x="59.7" y="50.8">1.8K</text>
<text x="80.8" y="48.3">LED_3528</text>
<text x="92.7" y="49.5">220R</text>
<text x="237.1" y="50.2">+5V</text>
<text x="59.7" y="58.4">R11</text>
<text x="59.7" y="55.9">3.9K</text>
<text x="80.8" y="58.4">LED_3528</text>
<text x="86.3" y="55.9">D1</text>
<text x="92.7" y="57.2">R2</text>
<text x="92.7" y="59.7">220R</text>
<text x="59.7" y="61">2.7K</text>
<text x="201.3" y="63.8">Conn_01x04_Female</text>
<text x="209.8" y="61.5">J1</text>
<text x="229.8" y="63.5">R17</text>
<text x="241.3" y="63.5">R18</text>
<text x="34.5" y="69.7">LED-6_3535</text>
<text x="39.3" y="67.4">D9</text>
<text x="80.8" y="68.6">LED_3528</text>
<text x="86.3" y="66">D2</text>
<text x="92.7" y="67.3">R3</text>
<text x="92.7" y="69.9">220R</text>
<text x="222.1" y="68.5">GND</text>
<text x="229.8" y="66">10K</text>
<text x="241.3" y="66">10K</text>
<text x="86.3" y="76.2">D3</text>
<text x="92.7" y="77.5">R4</text>
<text x="166" y="73.1">+5V</text>
<text x="80.8" y="78.7">LED_3528</text>
<text x="92.7" y="80">220R</text>
<text x="148.4" y="81.3">Arduino_UNO_R3</text>
<text x="155" y="78.7">A1</text>
<text x="80.8" y="88.9">LED_3528</text>
<text x="86.3" y="86.4">D4</text>
<text x="92.7" y="87.6">R5</text>
<text x="130.8" y="85.1">SW_DIP_x02</text>
<text x="132.1" y="87.6">SW4</text>
<text x="180.9" y="88">SW3</text>
<text x="34.5" y="92.6">LED-6_3535</text>
<text x="38.7" y="90.2">D10</text>
<text x="92.7" y="90.2">220R</text>
<text x="152.9" y="95.3">D0/RX</text>
<text x="161" y="90.3" transform="rotate(-90 161 90.3)">VIN</text>
<text x="166.1" y="90.8" transform="rotate(-90 166.1 90.8)">3V3</text>
<text x="166.3" y="95.3">~{RESET}</text>
<text x="168.7" y="91.1" transform="rotate(-90 168.7 91.1)">+5V</text>
<text x="178.7" y="90.3">SW_Push</text>
<text x="245.1" y="90.2">RV2</text>
<text x="245.1" y="92.7">10K</text>
<text x="80.8" y="99.1">LED_3528</text>
<text x="86.3" y="96.5">D5</text>
<text x="92.7" y="97.8">R6</text>
<text x="92.7" y="100.3">220R</text>
<text x="152.9" y="97.8">D1/TX</text>
<text x="152.9" y="100.3">D2</text>
<text x="166.6" y="100.3">IOREF</text>
<text x="240.7" y="99.6">GND</text>
<text x="253.4" y="99.1">WC1602A</text>
<text x="255.9" y="96.5">DS1</text>
<text x="86.3" y="106.7">D6</text>
<text x="92.7" y="108">R7</text>
<text x="152.9" y="102.9">D3</text>
<text x="152.9" y="105.4">D4</text>
<text x="152.9" y="108">D5</text>
<text x="167.5" y="105.4">AREF</text>
<text x="186.1" y="102.2">GND</text>
<text x="243.1" y="108">VO</text>
<text x="256" y="108">E</text>
<text x="80.8" y="109.2">LED_3528</text>
<text x="92.7" y="110.5">220R</text>
<text x="152.9" y="110.5">D6</text>
<text x="152.9" y="113">D7</text>
<text x="169.8" y="113">A1</text>
<text x="169.8" y="110.5">A0</text>
<text x="177.8" y="109.2">100R</text>
<text x="179.1" y="113">R9</text>
<text x="208.3" y="109.2">RV1</text>
<text x="208.3" y="111.8">10K</text>
<text x="251.2" y="108.7" transform="rotate(-90 251.2 108.7)">VDD</text>
<text x="253.1" y="110.5">R/W</text>
<text x="254.7" y="113">RS</text>
<text x="34.5" y="116.7">LED-6_3535</text>
<text x="38.7" y="114.4">D11</text>
<text x="80.8" y="119.4">LED_3528</text>
<text x="86.3" y="116.8">D7</text>
<text x="92.7" y="118.1">R8</text>
<text x="152.9" y="115.6">D8</text>
<text x="152.9" y="118.1">D9</text>
<text x="169.8" y="115.6">A2</text>
<text x="169.8" y="118.1">A3</text>
<text x="179.1" y="115.6">R10</text>
<text x="181.6" y="119.4">100R</text>
<text x="243.1" y="115.6">LED(+)</text>
<text x="243.1" y="118.1">LED(-)</text>
<text x="92.7" y="120.7">220R</text>
<text x="152.9" y="120.7">D10</text>
<text x="152.9" y="123.2">D11</text>
<text x="152.9" y="125.7">D12</text>
<text x="164.9" y="120.7">SDA/A4</text>
<text x="164.9" y="123.2">SCL/A5</text>
<text x="226.1" y="124.5">18R</text>
<text x="227.3" y="121.9">R16</text>
<text x="254.7" y="120.7">D0</text>
<text x="254.7" y="123.2">D1</text>
<text x="254.7" y="125.7">D2</text>
<text x="152.9" y="128.3">D13</text>
<text x="164.9" y="128.3">SDA/A4</text>
<text x="164.9" y="130.8">SCL/A5</text>
<text x="177.4" y="127">SW_Push</text>
<text x="179.6" y="130.8">SW1</text>
<text x="192.7" y="127">SW_Push</text>
<text x="194.8" y="129.5">SW2</text>
<text x="254.7" y="128.3">D3</text>
<text x="254.7" y="130.8">D4</text>
<text x="71" y="134.6">MMBF170</text>
<text x="77.3" y="132.1">Q1</text>
<text x="148.7" y="136.4">BZ1</text>
<text x="161" y="134.4" transform="rotate(-90 161 134.4)">GND</text>
<text x="163.6" y="134.4" transform="rotate(-90 163.6 134.4)">GND</text>
<text x="166.1" y="134.4" transform="rotate(-90 166.1 134.4)">GND</text>
<text x="236.2" y="135.9">Q2</text>
<text x="254.7" y="133.4">D5</text>
<text x="254.7" y="135.9">D6</text>
<text x="98.3" y="138.5">R14</text>
<text x="98.3" y="140.8">10K</text>
<text x="148.7" y="138.7">Buzzer</text>
<text x="225.3" y="138.5">R15</text>
<text x="225.3" y="140.8">10K</text>
<text x="233.7" y="138.4">MMBF170</text>
<text x="251.2" y="139.4" transform="rotate(-90 251.2 139.4)">VSS</text>
<text x="254.7" y="138.4">D7</text>
<text x="158.1" y="149.2">GND</text>
</g>
<g font-size="1.8" fill="#a90000">
<text x="36.1" y="53.3">1</text>
<text x="43.8" y="63.5">4</text>
<text x="210.8" y="64.8">1</text>
<text x="210.8" y="67.3">2</text>
<text x="210.8" y="69.8">3</text>
<text x="36.1" y="76.2">1</text>
<text x="210.8" y="72.4">4</text>
<text x="43.8" y="86.4">4</text>
<text x="159.8" y="86" transform="rotate(-90 159.8 86)">8</text>
<text x="164.8" y="86" transform="rotate(-90 164.8 86)">4</text>
<text x="167.4" y="86" transform="rotate(-90 167.4 86)">5</text>
<text x="242.3" y="87.9" transform="rotate(-90 242.3 87.9)">3</text>
<text x="128.9" y="94">4</text>
<text x="139" y="94">1</text>
<text x="149.8" y="94">15</text>
<text x="173.3" y="94">3</text>
<text x="238.7" y="90.2">2</text>
<text x="242.3" y="94.3" transform="rotate(-90 242.3 94.3)">1</text>
<text x="36.1" y="99.1">1</text>
<text x="149.8" y="96.5">16</text>
<text x="149.8" y="99.1">17</text>
<text x="149.8" y="101.6">18</text>
<text x="173.3" y="99.1">2</text>
<text x="149.8" y="104.1">19</text>
<text x="149.8" y="106.7">20</text>
<text x="172.7" y="104.1">30</text>
<text x="205.5" y="107" transform="rotate(-90 205.5 107)">3</text>
<text x="240.6" y="106.7">3</text>
<text x="249.9" y="103.8" transform="rotate(-90 249.9 103.8)">2</text>
<text x="258.4" y="106.7">6</text>
<text x="43.8" y="109.2">4</text>
<text x="149.8" y="109.2">21</text>
<text x="149.8" y="111.8">22</text>
<text x="172.7" y="111.8">10</text>
<text x="173.3" y="109.2">9</text>
<text x="201.9" y="109.2">2</text>
<text x="205.5" y="113.3" transform="rotate(-90 205.5 113.3)">1</text>
<text x="258.4" y="111.8">4</text>
<text x="258.4" y="109.2">5</text>
<text x="149.8" y="114.3">23</text>
<text x="149.8" y="116.8">24</text>
<text x="149.8" y="119.4">25</text>
<text x="172.7" y="114.3">11</text>
<text x="172.7" y="116.8">12</text>
<text x="172.7" y="119.4">13</text>
<text x="240" y="114.3">15</text>
<text x="240" y="116.8">16</text>
<text x="258.4" y="119.4">7</text>
<text x="36.1" y="123.2">1</text>
<text x="149.8" y="121.9">26</text>
<text x="149.8" y="124.5">27</text>
<text x="172.7" y="121.9">14</text>
<text x="258.4" y="121.9">8</text>
<text x="258.4" y="124.5">9</text>
<text x="83.6" y="129.2" transform="rotate(-90 83.6 129.2)">3</text>
<text x="149.8" y="127">28</text>
<text x="172.7" y="127">31</text>
<text x="172.7" y="129.5">32</text>
<text x="233.4" y="129.2" transform="rotate(-90 233.4 129.2)">3</text>
<text x="257.8" y="127">10</text>
<text x="257.8" y="129.5">11</text>
<text x="43.8" y="133.4">4</text>
<text x="83.6" y="136.8" transform="rotate(-90 83.6 136.8)">2</text>
<text x="89.5" y="132.1">1</text>
<text x="142.8" y="133.3">1</text>
<text x="159.8" y="137.4" transform="rotate(-90 159.8 137.4)">29</text>
<text x="162.3" y="136.8" transform="rotate(-90 162.3 136.8)">6</text>
<text x="164.8" y="136.8" transform="rotate(-90 164.8 136.8)">7</text>
<text x="226.6" y="132.1">1</text>
<text x="233.4" y="136.8" transform="rotate(-90 233.4 136.8)">2</text>
<text x="257.8" y="132.1">12</text>
<text x="257.8" y="134.6">13</text>
<text x="257.8" y="137.2">14</text>
<text x="142.8" y="138.4">2</text>
<text x="249.9" y="141.9" transform="rotate(-90 249.9 141.9)">1</text>
</g>
<g font-size="1.8" fill="#0000c2">
<text x="16.5" y="181.5">Reference</text>
<text x="16.5" y="183.6">REGARDING PRODUCTS, INCLUDING</text>
<text x="16.5" y="185.6">Authors</text>
<text x="24.7" y="185.6">may</text>
<text x="27" y="181.5">Designs</text>
<text x="29.6" y="185.6">make</text>
<text x="35.4" y="181.5">ARE PROVIDED &quot;AS</text>
<text x="35.7" y="185.6">changes</text>
<text x="44.6" y="185.6">to</text>
<text x="47.6" y="185.6">specifications</text>
<text x="51" y="183.6">BUT NOT LIMITED TO, ANY IMPLIED</text>
<text x="54.8" y="181.5">IS&quot;</text>
<text x="58.7" y="181.5">AND &quot;WITH</text>
<text x="61.9" y="185.6">and</text>
<text x="66.5" y="185.6">product</text>
<text x="70" y="181.5">ALL FAULTS&quot;.</text>
<text x="74.8" y="185.6">descriptions</text>
<text x="83.7" y="181.5">Authors</text>
<text x="85.7" y="183.6">WARRANTIES OF MERCHANTABILITY OR FITNESS FOR A PARTICULAR PURPOSE.</text>
<text x="87.5" y="185.6">at</text>
<text x="90.5" y="185.6">any</text>
<text x="91.8" y="181.5">DISCLAIMS</text>
<text x="94.9" y="185.6">time,</text>
<text x="100.7" y="185.6">without</text>
<text x="102.7" y="181.5">ALL OTHER WARRANTIES, EXPRESS OR IMPLIED,</text>
<text x="108.7" y="185.6">notice.</text>
<text x="116.2" y="185.6">The</text>
<text x="120.5" y="185.6">Customer</text>
<text x="130.5" y="185.6">must</text>
<text x="136.2" y="185.6">notrely</text>
<text x="16.5" y="187.7">the</text>
<text x="16.5" y="189.7">Authors</text>
<text x="16.5" y="191.8">The</text>
<text x="20.6" y="187.7">absence</text>
<text x="20.8" y="191.8">product</text>
<text x="24.7" y="189.7">reservesthese</text>
<text x="29.2" y="191.8">information</text>
<text x="29.5" y="187.7">or</text>
<text x="32.5" y="187.7">characteristics</text>
<text x="38.8" y="189.7">for</text>
<text x="41.2" y="191.8">on</text>
<text x="42.5" y="189.7">future</text>
<text x="44.6" y="191.8">the</text>
<text x="47.7" y="187.7">of</text>
<text x="48.7" y="191.8">Web Site</text>
<text x="49.3" y="189.7">definition</text>
<text x="50.7" y="187.7">any</text>
<text x="55.1" y="187.7">features</text>
<text x="58.2" y="191.8">or</text>
<text x="59.4" y="189.7">and</text>
<text x="61.3" y="191.8">Materials</text>
<text x="63.9" y="189.7">shall</text>
<text x="64" y="187.7">or</text>
<text x="67" y="187.7">instructions</text>
<text x="69.7" y="189.7">have</text>
<text x="73.8" y="191.8">subject</text>
<text x="75.2" y="189.7">no</text>
<text x="78.6" y="189.7">responsibility</text>
<text x="79.3" y="187.7">marked</text>
<text x="84.7" y="191.8">change</text>
<text x="87.3" y="187.7">&quot;reserved&quot;</text>
<text x="92.4" y="189.7">whatsoever</text>
<text x="92.6" y="191.8">without</text>
<text x="98.4" y="187.7">or</text>
<text x="100.6" y="191.8">notice.</text>
<text x="101.4" y="187.7">&quot;undefined.&quot;</text>
<text x="104" y="189.7">for</text>
<text x="107.8" y="189.7">conflicts</text>
<text x="108.1" y="191.8">Do</text>
<text x="111.7" y="191.8">not</text>
<text x="115.8" y="191.8">finalize</text>
<text x="117.1" y="189.7">or</text>
<text x="120.2" y="189.7">incompatibilities</text>
<text x="123.9" y="191.8">a</text>
<text x="126.2" y="191.8">design</text>
<text x="133.5" y="191.8">with</text>
<text x="137.1" y="189.7">arising</text>
<text x="138.4" y="191.8">this</text>
<text x="144.7" y="189.7">from</text>
<text x="150.2" y="189.7">future</text>
<text x="156.9" y="189.7">changes</text>
<text x="165.8" y="189.7">to</text>
<text x="168.8" y="189.7">them.</text>
</g>
</svg>
